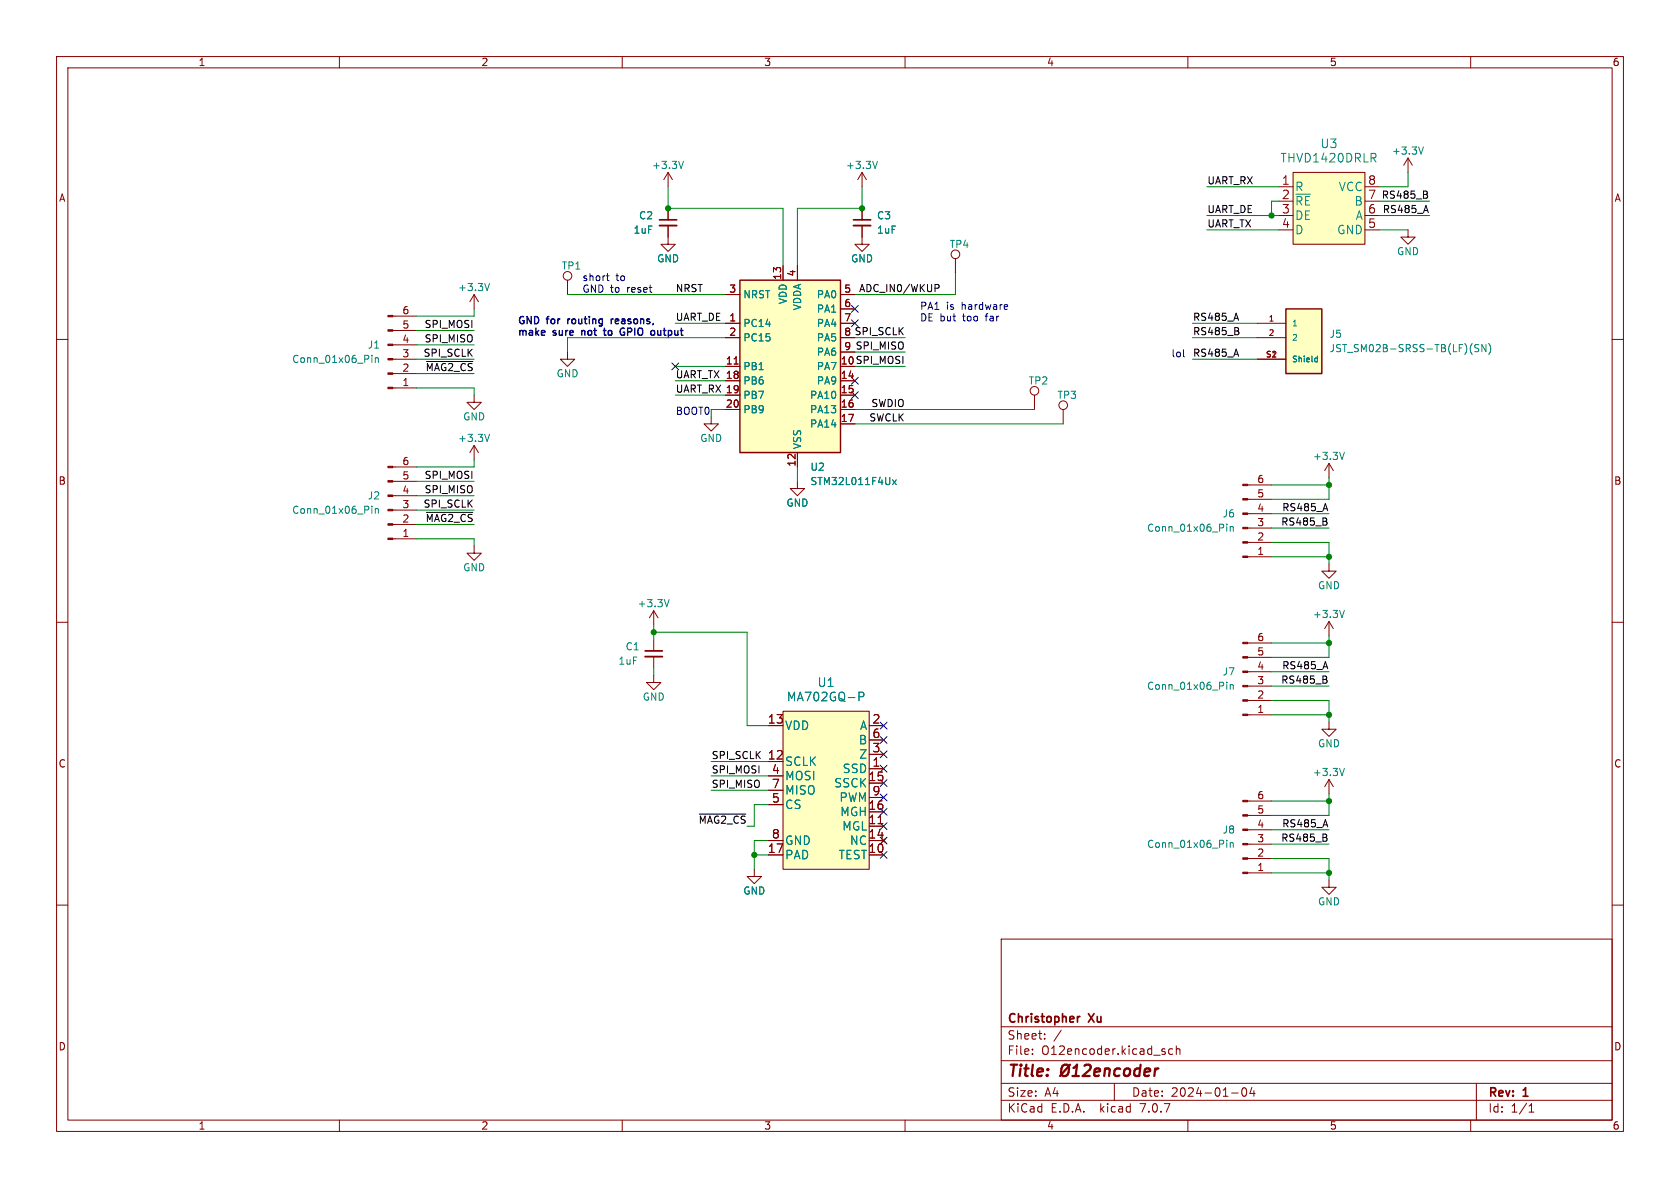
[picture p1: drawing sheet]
<svg xmlns="http://www.w3.org/2000/svg" width="297mm" height="210mm" viewBox="0 0 297 210" stroke-linecap="round" stroke-linejoin="round" font-family="sans-serif">
<g fill="none" stroke="#840000" stroke-width=".18">
<path d="M10 10h277v190h-277zM12 12h273v186h-273zM60 10v2M110 10v2M160 10v2M210 10v2M260 10v2M118.1 39.9v3.3h-1.3l1.3 1.3 1.3-1.3h-1.3M118.1 30.5v2.5M118.1 36.8v2.1M118.1 30.5l.8 1.3M118.1 30.5l-.8 1.3"/>
<path d="M152.4 39.9v3.3h-1.3l1.3 1.3 1.3-1.3h-1.3M152.4 30.5v2.5M152.4 36.8v2.1M152.4 30.5l.8 1.3M152.4 30.5l-.8 1.3M226.1 33h2.5M226.1 35.6h2.5M226.1 38.1h2.5M228.6 30.5h12.7v12.7h-12.7zM241.3 33h2.5M241.3 35.6h2.5M241.3 38.1h2.5"/>
<path d="M248.9 27.9l-.7 1.3M248.9 27.9v2.6M248.9 27.9l.8 1.3M10 60h2M69.4 55.9h4.3M69.4 58.4h4.3M83.8 52.1v2.5M83.8 52.1l.8 1.2M83.8 52.1l-.7 1.2M100.3 49.5v2.6M128.3 57.2h2.5M128.3 59.7h2.5"/>
<path d="M128.3 52.1h2.5M138.4 47v2.5M141 47v2.5M148.6 57.2h2.5M148.6 59.7h2.5M148.6 52.1h2.5M148.6 54.6h2.5M168.9 45.7v2.6M222.2 57.2h5.1M222.2 59.7h5.1M226.1 40.6h2.5M241.3 40.6h2.5"/>
<path d="M248.9 40.6v1.3h1.3l-1.3 1.3-1.3-1.3h1.3M285 60h2M69.4 61h4.3M69.4 63.5h4.3M69.4 66h4.3M69.4 68.6h4.3M83.8 69.9v1.2h-1.3l1.3 1.3 1.3-1.3h-1.3M83.8 78.7l.8 1.3M83.8 78.7v2.6M83.8 78.7l-.7 1.3M100.3 62.2v1.3h-1.2l1.2 1.3 1.3-1.3h-1.3M125.7 73.7v1.2h-1.2l1.2 1.3 1.3-1.3h-1.3"/>
<path d="M128.3 64.8h2.5M128.3 67.3h2.5M128.3 69.9h2.5M128.3 72.4h2.5M129.8 64.4h.7M148.6 67.3h2.5M148.6 69.9h2.5M148.6 72.4h2.5M148.6 74.9h2.5M148.6 62.2h2.5M182.9 69.9v2.5M188 72.4v2.5"/>
<path d="M222.2 63.5h5.1M69.4 82.6h4.3M69.4 85.1h4.3M69.4 87.6h4.3M69.4 90.2h4.3M69.4 92.7h4.3M69.4 95.3h4.3M83.8 96.5v1.3h-1.3l1.3 1.3 1.3-1.3h-1.3M141 85.1v1.3h-1.3l1.3 1.2 1.2-1.2h-1.2M141 80v2.6M220.6 85.7h4.2M220.6 88.3h4.2"/>
<path d="M220.6 90.8h4.2M220.6 93.3h4.2M220.6 95.9h4.2M220.6 98.4h4.2M234.9 99.7v1.3h-1.2l1.2 1.2 1.3-1.2h-1.3M234.9 81.9v2.6M234.9 81.9l.8 1.3M234.9 81.9l-.7 1.3M10 110h2M115.6 119.4v1.3h1.2l-1.2 1.2-1.3-1.2h1.3M115.6 108l-.8 1.2M115.6 108v2.5"/>
<path d="M115.6 113v2.1M115.6 116.1v2M115.6 108l.7 1.2M220.6 113.7h4.2M220.6 116.2h4.2M220.6 118.7h4.2M234.9 109.9l.8 1.2M234.9 109.9v2.5M234.9 109.9l-.7 1.2M285 110h2M135.9 137.2h2.5M135.9 139.7h2.5"/>
<path d="M138.4 125.7h15.3v28h-15.3zM153.7 135.9h2.5M153.7 128.3h2.5M153.7 133.4h2.5M153.7 130.8h2.5M220.6 121.3h4.2M220.6 123.8h4.2M220.6 126.4h4.2M234.9 127.6v1.3h-1.2l1.2 1.3 1.3-1.3h-1.3M234.9 137.8v2.5M234.9 137.8l.8 1.3M234.9 137.8l-.7 1.3"/>
<path d="M10 160h2M133.3 153.7v1.2h1.3l-1.3 1.3-1.2-1.3h1.2M135.9 142.2h2.5M135.9 148.6h2.5M153.7 146.1h2.5M153.7 141h2.5M155.2 145.6h.9M155.8 148.2l.8 .8M156.6 148.2l-.8 .8M220.6 141.6h4.2M220.6 144.1h4.2M220.6 146.7h4.2"/>
<path d="M220.6 149.2h4.2M220.6 151.8h4.2M220.6 154.3h4.2M234.9 155.6v1.2h-1.2l1.2 1.3 1.3-1.3h-1.3M285 160h2M177 166h108v32h-108zM60 198v2M110 198v2M160 198v2M177 194.5h108M177 191.5h108M177 187.5h108"/>
<path d="M177 181.5h108M182.5 186.3v.1M182.5 185.5v.1M184.7 183.6v.1M184.7 182.8v.1M187.6 182.1l-1.3 2M197 191.5v3M207.3 185.5l-.4-.1-.3 .3v.4l.1 .2h.6M208 185.5l.2-.1 .3 .1 .1 .9M208 184.9v1.5M210 198v2M217.7 193.2h1.2"/>
<path d="M219.7 192.4l.2-.1a.81 .81 0 0 1 .6 .6 .81 .81 0 0 1-.3 .8l-.2 .1a.81 .81 0 0 1-.3-1.4zM221.3 192.2l-.3 1.1h.9M221.7 192.8v1M260 198v2M261 191.5v6.5M270.3 196.6h.9M270.3 195.5l.4-.4v1.5"/>
<circle cx="100.3" cy="48.8" r=".76"/>
<circle cx="168.9" cy="45" r=".76"/>
<circle cx="182.9" cy="69.1" r=".76"/>
<circle cx="188" cy="71.6" r=".76"/>
</g>
<g fill="none" stroke="#840000" stroke-width=".4">
<path d="M187.8 188.5a.69 .69 0 0 1 1.1 0 1.47 1.47 0 0 1-.6 1.7l-.5-.1a1.5 1.5 0 0 1 0-1.6zM189.2 188.2l-1.8 2M189.6 190.2h1.1M189.8 188.8l.6-.6-.2 2M191.7 188.4l.3-.2h.5a.45 .45 0 0 1 .3 .6l-.1 .3-1.3 1.1h1.2M193.5 189.5l1-.1-.1-.4-.2-.1-.6 .1-.2 .9 .3 .3 .6-.1M195.3 189.1a.49 .49 0 0 1 .9 .1l-.1 1M195.4 188.9l-.2 1.3M198 189a.66 .66 0 0 0-1 .3v.5l.1 .3 .2 .1 .6-.1M198.9 189.1a.52 .52 0 0 1 .5-.2 .52 .52 0 0 1 .4 .4l-.1 .5a.55 .55 0 0 1-.5 .4 .55 .55 0 0 1-.5-.4zM201.6 189a.66 .66 0 0 0-1 .3l-.1 .5 .1 .3 .2 .1 .6-.1M201.6 188.2l-.2 2"/>
<path d="M202.3 189.5l1-.1v-.4l-.6-.1-.3 .3v.9l.1 .1 .6-.1M204.2 188.9l-.1 1.3M204.8 188.9l-.4 .1-.2 .3"/>
</g>
<path d="M116.6 38.9h3M150.9 38.9h3M114 115.1h3.1M190.9 179.7l-.3 .1-.1 .2" fill="none" stroke="#840000" stroke-width=".3"/>
<g fill="#ffffc2" stroke="#ffffc2" stroke-width=".18">
<path d="M130.8 49.5h17.8v30.5h-17.8z"/>
<path d="M138.4 125.7h15.3v28h-15.3z"/>
<path d="M228.6 30.5h12.7v12.7h-12.7z"/>
<path d="M227.3 54.6h6.4v11.4h-6.4z"/>
</g>
<path d="M130.8 49.5h17.8v30.5h-17.8zM227.3 54.6h6.4v11.4h-6.4z" fill="none" stroke="#840000" stroke-width=".25"/>
<g fill="none" stroke="#008484" stroke-width=".18">
<path d="M120.8 28.5l-.4 1.3M155.1 28.5l-.4 1.3M242.8 27.9l.5 .7M243.2 27.3v.5M251.6 26l-.4 1.2M86.5 50.1l-.4 1.3M65.7 62.8v.1M65.7 63.2v.9M66.4 63.2v.9M66.4 63.4l.1-.2 .3 .1 .1 .8M86.5 76.8l-.4 1.2M232.6 63.3h.3"/>
<path d="M232.9 62.9v1.1M232.9 63.9l-.3 .1M237.7 80l-.5 1.2M261.4 61l-.5-.1-.2 .2 .1 .3 .6 .3v.4l-.2 .1-.5-.1M262.7 60.9v1.3l-.7-1.3v1.3M263.2 60.7a1.46 1.46 0 0 1 0 2M65.7 89.5v.1M65.7 89.9v.8M66.4 89.9v.8M66.4 90l.1-.1 .3 .1 .1 .7M157.8 84.8l.7 .9M158.5 84.8l-.7 .9"/>
<path d="M216.9 92.7v.1M216.9 93.1v.8M217.5 93.1v.8M217.5 93.2l.2-.1h.3v.8M118.3 106l-.4 1.3M237.7 107.9l-.5 1.3M151.9 123.2l.7-.1 .1-.2v-.4l-.3-.1h-.5v1.5M216.9 120.6v.1M216.9 121v.9M217.5 121v.9M217.5 121.1l.2-.1 .3 .1v.8M237.7 135.8l-.5 1.3"/>
<path d="M216.9 148.5v.2M216.9 149v.8M217.5 149v.8M217.5 149.1l.2-.1h.3v.8"/>
</g>
<path d="M116.6 39.9h3M150.9 39.9h3M114 116.1h3.1" fill="none" stroke="#840000" stroke-width=".33"/>
<g fill="#840000" stroke="#840000" stroke-width=".18">
<path d="M219.7 141.5h.9v.2h-.9z"/>
<path d="M219.7 144h.9v.3h-.9z"/>
<path d="M219.7 146.6h.9v.2h-.9z"/>
<path d="M219.7 149.1h.9v.3h-.9z"/>
<path d="M219.7 151.6h.9v.3h-.9z"/>
<path d="M219.7 154.2h.9v.2h-.9z"/>
<path d="M68.6 55.8h.8v.2h-.8z"/>
<path d="M68.6 58.3h.8v.2h-.8z"/>
<path d="M68.6 60.8h.8v.3h-.8z"/>
<path d="M68.6 63.4h.8v.2h-.8z"/>
<path d="M68.6 65.9h.8v.3h-.8z"/>
<path d="M68.6 68.5h.8v.2h-.8z"/>
<path d="M219.7 85.6h.9v.3h-.9z"/>
<path d="M219.7 88.1h.9v.3h-.9z"/>
<path d="M219.7 90.7h.9v.2h-.9z"/>
<path d="M219.7 93.2h.9v.3h-.9z"/>
<path d="M219.7 95.8h.9v.2h-.9z"/>
<path d="M219.7 98.3h.9v.3h-.9z"/>
<path d="M219.7 113.5h.9v.3h-.9z"/>
<path d="M219.7 116.1h.9v.2h-.9z"/>
<path d="M219.7 118.6h.9v.3h-.9z"/>
<path d="M219.7 121.2h.9v.2h-.9z"/>
<path d="M219.7 123.7h.9v.3h-.9z"/>
<path d="M219.7 126.2h.9v.3h-.9z"/>
<path d="M68.6 82.4h.8v.3h-.8z"/>
<path d="M68.6 85h.8v.2h-.8z"/>
<path d="M68.6 87.5h.8v.3h-.8z"/>
<path d="M68.6 90h.8v.3h-.8z"/>
<path d="M68.6 92.6h.8v.2h-.8z"/>
<path d="M68.6 95.1h.8v.3h-.8z"/>
</g>
<g fill="none" stroke="#000" stroke-width=".18">
<path d="M252.3 34.4l.1 .2-.1 .4M252.3 33.9v.4M165.3 50.3h.5l.2 .2-.1 .4-.6 .1M218.9 58.6l.1 .2-.1 .3M218.9 58v.4M75.4 63.9h8.2M75.4 90.6h8.2M234.5 92.2l.1 .2-.1 .4M234.5 91.7v.3M234.5 119.6v.4M234.5 120.2l.1 .1-.1 .4M123.6 143.9h8.3"/>
<path d="M234.5 148.1l.1 .2-.1 .4M234.5 147.6v.3"/>
</g>
<path d="M107.2 48.8h.5M107.4 48.3v1.1l.3 .2M178 53.8l.1 .3-.6 .2M178.1 54.6l-.1 .1M209.2 62.9l.2 .2" fill="none" stroke="#0000c2" stroke-width=".18"/>
<path d="M100.4 56.4v.8M100.4 56.5v.1M102.9 58.4v.9M102.9 58.5h.1M106.7 58.4h.4M106.8 58v1.1l.3 .2M108.1 56.4v.8M108.4 56.4l-.3 .2M110.2 58.7h.2v.5l-.3 .1M116.3 58.4v.7l.3 .2" fill="none" stroke="#0000c2" stroke-width=".25"/>
<g fill="none" stroke="#008400" stroke-width=".18">
<path d="M118.1 33v3.8h20.3v10.2M152.4 33v3.8h-11.4v10.2M213.4 38.1h12.7M213.4 33h12.7M226.1 35.6h-1.3v2.5M243.8 38.1h8.9M243.8 35.6h8.9M248.9 30.5v2.5h-5.1M73.7 58.4h10.1M83.8 54.6v1.3h-10.1M100.3 52.1h28M119.4 57.2h8.9"/>
<path d="M128.3 59.7h-28v2.5M151.1 59.7h8.9M168.9 48.3v3.8h-17.8M210.8 59.7h11.4M210.8 57.2h11.4M213.4 40.6h12.7M243.8 40.6h5.1M73.7 63.5h10.1M73.7 68.6h10.1v1.3M73.7 61h10.1M73.7 66h10.1M119.4 64.8h8.9"/>
<path d="M119.4 69.9h8.9M119.4 67.3h8.9M125.7 72.4h2.6M151.1 62.2h8.9M151.1 72.4h31.8M151.1 74.9h36.9M151.1 64.8h8.9M210.8 63.5h11.4M73.7 95.3h10.1v1.2M73.7 92.7h10.1M73.7 90.2h10.1M73.7 87.6h10.1"/>
<path d="M73.7 85.1h10.1M83.8 81.3v1.3h-10.1M141 82.6v2.5M224.8 98.4h10.1M224.8 95.9h10.1v3.8M224.8 90.8h10.1M224.8 93.3h10.1M224.8 85.7h10.1M234.9 84.5v3.8h-10.1M115.6 111.8h16.5v16.5h3.8M115.6 110.5v2.5M115.6 118.1v1.3"/>
<path d="M224.8 118.7h10.1M224.8 113.7h10.1M234.9 112.4v3.8h-10.1M125.7 137.2h10.2M125.7 134.6h10.2M125.7 139.7h10.2M224.8 123.8h10.1v3.8M224.8 121.3h10.1M224.8 126.4h10.1M133.3 151.1h2.6M135.9 142.2h-2.6v3.9M135.9 148.6h-2.6v5.1"/>
<path d="M224.8 151.8h10.1v3.8M224.8 149.2h10.1M224.8 154.3h10.1M224.8 141.6h10.1M224.8 146.7h10.1M234.9 140.3v3.8h-10.1"/>
</g>
<g fill="none" stroke="#000084" stroke-width=".18">
<path d="M150.5 54l1.2 1.2M150.5 56.5l1.2 1.3M151.7 54l-1.2 1.2M151.7 56.5l-1.2 1.3M118.8 64.2l1.2 1.2M120 64.2l-1.2 1.2M150.5 69.2l1.2 1.3M150.5 66.7l1.2 1.2M151.7 69.2l-1.2 1.3M151.7 66.7l-1.2 1.2M155.6 127.7l1.2 1.2M155.6 132.7l1.2 1.3"/>
<path d="M155.6 135.3l1.2 1.2M155.6 130.2l1.2 1.2M155.6 137.8l1.2 1.2M156.8 127.7l-1.2 1.2M156.8 132.7l-1.2 1.3M156.8 135.3l-1.2 1.2M156.8 130.2l-1.2 1.2M156.8 137.8l-1.2 1.2M155.6 142.9l1.2 1.2M155.6 140.4l1.2 1.2M155.6 148l1.2 1.2M155.6 145.4l1.2 1.3"/>
<path d="M155.6 150.5l1.2 1.2M156.8 142.9l-1.2 1.2M156.8 140.4l-1.2 1.2M156.8 148l-1.2 1.2M156.8 145.4l-1.2 1.3M156.8 150.5l-1.2 1.2"/>
</g>
<g fill="#008400" stroke="#008400" stroke-width=".18">
<circle cx="133.3" cy="151.1" r=".46"/>
<circle cx="115.6" cy="111.8" r=".46"/>
<circle cx="234.9" cy="141.6" r=".46"/>
<circle cx="234.9" cy="126.4" r=".46"/>
<circle cx="234.9" cy="154.3" r=".46"/>
<circle cx="234.9" cy="113.7" r=".46"/>
<circle cx="152.4" cy="36.8" r=".46"/>
<circle cx="234.9" cy="98.4" r=".46"/>
<circle cx="234.9" cy="85.7" r=".46"/>
<circle cx="224.8" cy="38.1" r=".46"/>
<circle cx="118.1" cy="36.8" r=".46"/>
</g>
<text font-size="2.8" fill="#840000" x="178" y="190.9">Title:</text>
<g font-size="2.1" fill="#008484">
<text x="226.3" y="28.9">THVD1420DRLR</text>
<text x="233.3" y="26.4">U3</text>
<text x="228.9" y="34">R</text>
<text x="236.6" y="34">VCC</text>
<text x="228.9" y="36.5">~{RE}</text>
<text x="228.9" y="39.1">DE</text>
<text x="228.9" y="41.6">D</text>
<text x="236.3" y="41.6">GND</text>
<text x="239.4" y="36.5">B</text>
<text x="239.6" y="39.1">A</text>
<text x="139" y="124.2">MA702GQ-P</text>
<text x="144.4" y="121.6">U1</text>
<text x="138.7" y="129.2">VDD</text>
<text x="151.8" y="131.8">B</text>
<text x="152" y="129.2">A</text>
<text x="138.7" y="135.6">SCLK</text>
<text x="148.9" y="136.9">SSD</text>
<text x="151.8" y="134.3">Z</text>
<text x="138.7" y="138.1">MOSI</text>
<text x="138.7" y="143.2">CS</text>
<text x="138.7" y="140.7">MISO</text>
<text x="147.4" y="139.4">SSCK</text>
<text x="148.3" y="141.9">PWM</text>
<text x="138.7" y="149.6">GND</text>
<text x="148.5" y="144.5">MGH</text>
<text x="148.8" y="147">MGL</text>
<text x="150.2" y="149.6">NC</text>
<text x="138.7" y="152.1">PAD</text>
<text x="148.2" y="152.1">TEST</text>
<text x="153.4" y="150.9">10</text>
</g>
<g font-size="2.1" fill="#840000">
<text x="226.5" y="32.8">1</text>
<text x="226.5" y="35.3">2</text>
<text x="241.8" y="35.3">7</text>
<text x="241.8" y="32.8">8</text>
<text x="226.5" y="37.8">3</text>
<text x="226.5" y="40.4">4</text>
<text x="241.8" y="40.4">5</text>
<text x="241.8" y="37.8">6</text>
<text x="135.7" y="128">13</text>
<text x="154.1" y="128">2</text>
<text x="154.1" y="130.6">6</text>
<text x="135.7" y="134.4">12</text>
<text x="136.4" y="136.9">4</text>
<text x="154.1" y="135.6">1</text>
<text x="154.1" y="133.1">3</text>
<text x="136.4" y="142">5</text>
<text x="136.4" y="139.4">7</text>
<text x="153.4" y="138.2">15</text>
<text x="153.4" y="143.3">16</text>
<text x="154.1" y="140.7">9</text>
<text x="136.4" y="148.3">8</text>
<text x="153.4" y="145.8">11</text>
<text x="153.4" y="148.3">14</text>
<text x="135.7" y="150.9">17</text>
<text x="178" y="184">Sheet:</text>
<text x="178" y="181.2">Christopher</text>
<text x="192.6" y="181.2">Xu</text>
<text x="178" y="186.7">File:</text>
<text x="184.1" y="186.7">O12encoder.kicad_sch</text>
<text x="178" y="196.9">KiCad</text>
<text x="178" y="194.1">Size:</text>
<text x="184.7" y="194.1">A4</text>
<text x="185.7" y="196.9">E.D.A.</text>
<text x="194.6" y="196.9">kicad</text>
<text x="200" y="194.1">Date:</text>
<text x="201.8" y="196.9">7.0.7</text>
<text x="207" y="194.1">2024-01-04</text>
<text x="263" y="194.3">Rev:</text>
<text x="263" y="196.9">Id:</text>
<text x="267.1" y="196.9">1/1</text>
<text x="269.4" y="194.3">1</text>
</g>
<g font-size="1.8" fill="#840000">
<text x="35" y="11.9">1</text>
<text x="85" y="11.9">2</text>
<text x="135" y="11.9">3</text>
<text x="185" y="11.9">4</text>
<text x="235" y="11.9">5</text>
<text x="285" y="11.9">6</text>
<text x="10.3" y="35.9">A</text>
<text x="285.3" y="35.9">A</text>
<text x="128.8" y="51.8">3</text>
<text x="138.2" y="49.6" transform="rotate(-90 138.2 49.6)">13</text>
<text x="140.7" y="49" transform="rotate(-90 140.7 49)">4</text>
<text x="149.2" y="51.8">5</text>
<text x="71" y="58.2">5</text>
<text x="71" y="55.6">6</text>
<text x="128.8" y="59.4">2</text>
<text x="128.8" y="56.9">1</text>
<text x="149.2" y="54.4">6</text>
<text x="149.2" y="56.9">7</text>
<text x="149.2" y="59.4">8</text>
<text x="71" y="65.8">2</text>
<text x="71" y="63.2">3</text>
<text x="71" y="60.7">4</text>
<text x="128.2" y="64.5">11</text>
<text x="148.5" y="64.5">10 SPI_MOSI</text>
<text x="148.5" y="64.5">10</text>
<text x="149.2" y="62">9</text>
<text x="71" y="68.3">1</text>
<text x="128.2" y="67.1">18</text>
<text x="128.2" y="69.6">19</text>
<text x="148.5" y="67.1">14</text>
<text x="148.5" y="69.6">15</text>
<text x="128.2" y="72.1">20</text>
<text x="148.5" y="72.1">16</text>
<text x="148.5" y="74.7">17</text>
<text x="71" y="82.3">6</text>
<text x="140.7" y="82.6" transform="rotate(-90 140.7 82.6)">12</text>
<text x="10.3" y="85.9">B</text>
<text x="71" y="89.9">3</text>
<text x="71" y="87.4">4</text>
<text x="71" y="84.8">5</text>
<text x="222.2" y="88">5</text>
<text x="222.2" y="85.5">6</text>
<text x="285.3" y="85.9">B</text>
<text x="71" y="95">1</text>
<text x="71" y="92.5">2</text>
<text x="222.2" y="95.6">2</text>
<text x="222.2" y="93.1">3</text>
<text x="222.2" y="90.6">4</text>
<text x="222.2" y="98.2">1</text>
<text x="222.2" y="113.4">6</text>
<text x="222.2" y="118.5">4</text>
<text x="222.2" y="116">5</text>
<text x="222.2" y="123.6">2</text>
<text x="222.2" y="121">3</text>
<text x="222.2" y="126.1">1</text>
<text x="10.3" y="135.9">C</text>
<text x="285.3" y="135.9">C</text>
<text x="222.2" y="143.9">5</text>
<text x="222.2" y="141.4">6</text>
<text x="222.2" y="149">3</text>
<text x="222.2" y="146.4">4</text>
<text x="222.2" y="154.1">1</text>
<text x="222.2" y="151.5">2</text>
<text x="10.3" y="185.9">D</text>
<text x="285.3" y="185.9">D</text>
<text x="35" y="199.9">1</text>
<text x="85" y="199.9">2</text>
<text x="135" y="199.9">3</text>
<text x="185" y="199.9">4</text>
<text x="235" y="199.9">5</text>
<text x="285" y="199.9">6</text>
</g>
<g font-size="1.8" fill="#008484">
<text x="246" y="27.5">+3.3V</text>
<text x="115.2" y="30.1">+3.3V</text>
<text x="149.5" y="30.1">+3.3V</text>
<text x="111.9" y="41.5">1uF</text>
<text x="112.9" y="39">C2</text>
<text x="154.9" y="39">C3</text>
<text x="154.9" y="41.5">1uF</text>
<text x="99.2" y="47.9">TP1</text>
<text x="116.1" y="46.6">GND</text>
<text x="150.4" y="46.6">GND</text>
<text x="167.8" y="44">TP4</text>
<text x="246.9" y="45.3">GND</text>
<text x="80.9" y="51.7">+3.3V</text>
<text x="131.3" y="52.9">NRST</text>
<text x="139.3" y="53.9" transform="rotate(-90 139.3 53.9)">VDD</text>
<text x="144.3" y="52.9">PA0</text>
<text x="131.3" y="58">PC14</text>
<text x="141.8" y="55" transform="rotate(-90 141.8 55)">VDDA</text>
<text x="144.3" y="55.5">PA1</text>
<text x="144.3" y="58">PA4</text>
<text x="235" y="59.9">J5</text>
<text x="51.6" y="64.4">Conn_01x06_Pin</text>
<text x="64.9" y="61.8">J1</text>
<text x="131.3" y="65.6">PB1</text>
<text x="131.3" y="60.6">PC15</text>
<text x="144.3" y="65.6">PA7</text>
<text x="144.3" y="60.6">PA5</text>
<text x="144.3" y="63.1">PA6</text>
<text x="235" y="62.5">JST_SM02B-SRSS-TB(LF)(SN)</text>
<text x="98.3" y="66.9">GND</text>
<text x="131.3" y="68.2">PB6</text>
<text x="131.3" y="70.7">PB7</text>
<text x="143.1" y="70.7">PA10</text>
<text x="144.3" y="68.2">PA9</text>
<text x="181.8" y="68.2">TP2</text>
<text x="186.8" y="70.7">TP3</text>
<text x="81.8" y="74.5">GND</text>
<text x="131.3" y="73.3">PB9</text>
<text x="143.1" y="73.3">PA13</text>
<text x="143.1" y="75.8">PA14</text>
<text x="80.9" y="78.3">+3.3V</text>
<text x="123.7" y="78.3">GND</text>
<text x="141.8" y="79.5" transform="rotate(-90 141.8 79.5)">VSS</text>
<text x="143.2" y="83.4">U2</text>
<text x="232" y="81.5">+3.3V</text>
<text x="64.9" y="88.5">J2</text>
<text x="138.9" y="89.8">GND</text>
<text x="143.2" y="86">STM32L011F4Ux</text>
<text x="51.6" y="91">Conn_01x06_Pin</text>
<text x="202.7" y="94.2">Conn_01x06_Pin</text>
<text x="216.1" y="91.7">J6</text>
<text x="81.8" y="101.2">GND</text>
<text x="112.6" y="107.5">+3.3V</text>
<text x="232.9" y="104.4">GND</text>
<text x="232" y="109.4">+3.3V</text>
<text x="109.2" y="117.7">1uF</text>
<text x="110.5" y="115.2">C1</text>
<text x="216.1" y="119.6">J7</text>
<text x="113.5" y="124.1">GND</text>
<text x="202.7" y="122.1">Conn_01x06_Pin</text>
<text x="232" y="137.4">+3.3V</text>
<text x="232.9" y="132.3">GND</text>
<text x="216.1" y="147.5">J8</text>
<text x="202.7" y="150.1">Conn_01x06_Pin</text>
<text x="131.3" y="158.3">GND</text>
<text x="232.9" y="160.2">GND</text>
</g>
<g font-size="1.8">
<text x="213.4" y="32.7">UART_RX</text>
<text x="244.2" y="35.2">RS485_B</text>
<text x="213.4" y="37.8">UART_DE</text>
<text x="213.4" y="40.3">UART_TX</text>
<text x="244.4" y="37.8">RS485_A</text>
<text x="119.4" y="51.7">NRST</text>
<text x="151.8" y="51.7">ADC_IN0/WKUP</text>
<text x="75" y="58.1">SPI_MOSI</text>
<text x="119.4" y="56.8">UART_DE 1</text>
<text x="149.2" y="59.4">8 SPI_SCLK</text>
<text x="210.8" y="56.8">RS485_A</text>
<text x="210.8" y="59.3">RS485_B</text>
<text x="74.8" y="63.2">SPI_SCLK</text>
<text x="75" y="60.6">SPI_MISO</text>
<text x="75.2" y="65.7">~{MAG2_CS}</text>
<text x="149.2" y="62">9 SPI_MISO</text>
<text x="210.8" y="63.2">RS485_A</text>
<text x="119.4" y="67">UART_TX 18</text>
<text x="119.4" y="69.5">UART_RX 19</text>
<text x="153.6" y="74.6">SWCLK</text>
<text x="154" y="72">SWDIO</text>
<text x="74.8" y="89.8">SPI_SCLK</text>
<text x="75" y="84.7">SPI_MOSI</text>
<text x="75" y="87.3">SPI_MISO</text>
<text x="75.2" y="92.4">~{MAG2_CS}</text>
<text x="226.4" y="93">RS485_B</text>
<text x="226.6" y="90.5">RS485_A</text>
<text x="226.6" y="118.4">RS485_A</text>
<text x="226.4" y="120.9">RS485_B</text>
<text x="125.7" y="134.3">SPI_SCLK</text>
<text x="125.7" y="136.8">SPI_MOSI</text>
<text x="125.7" y="139.4">SPI_MISO</text>
<text x="226.4" y="148.9">RS485_B</text>
<text x="226.6" y="146.3">RS485_A</text>
</g>
<g font-size="1.8" fill="#0000c2">
<text x="102.9" y="49.8">short</text>
<text x="102.9" y="51.8">GND to</text>
<text x="108.9" y="49.8">to</text>
<text x="111" y="51.8">reset</text>
<text x="91.4" y="57.4">GND</text>
<text x="91.4" y="59.4">make</text>
<text x="96.8" y="57.4">for</text>
<text x="97.9" y="59.4">sure</text>
<text x="100.9" y="57.4">routing</text>
<text x="103.4" y="59.4">not</text>
<text x="107.9" y="59.4">to</text>
<text x="109.1" y="57.4">reasons,</text>
<text x="111.3" y="59.4">GPIO</text>
<text x="117.2" y="59.4">output</text>
<text x="162.6" y="54.9">PA1</text>
<text x="162.6" y="56.9">DE but</text>
<text x="167.3" y="54.9">is</text>
<text x="170.1" y="54.9">hardware</text>
<text x="170.3" y="56.9">too</text>
<text x="174.5" y="56.9">far</text>
<text x="207" y="63.3">lol</text>
</g>
<g font-size="1.8" fill="#008400">
<text x="119.4" y="73.4">BOOT0</text>
<text x="123.4" y="145.7">~{MAG2_CS}</text>
</g>
<g font-size="1.4" fill="#840000">
<text x="224.2" y="56.9">1</text>
<text x="224.2" y="59.4">2</text>
<text x="223.7" y="63.2">S1</text>
<text x="224.6" y="63.2">2</text>
</g>
<g font-size="1.4" fill="#008484">
<text x="228.3" y="57.9">1</text>
<text x="228.3" y="60.4">2</text>
<text x="228.3" y="64.2">Shield</text>
</g>
</svg>
